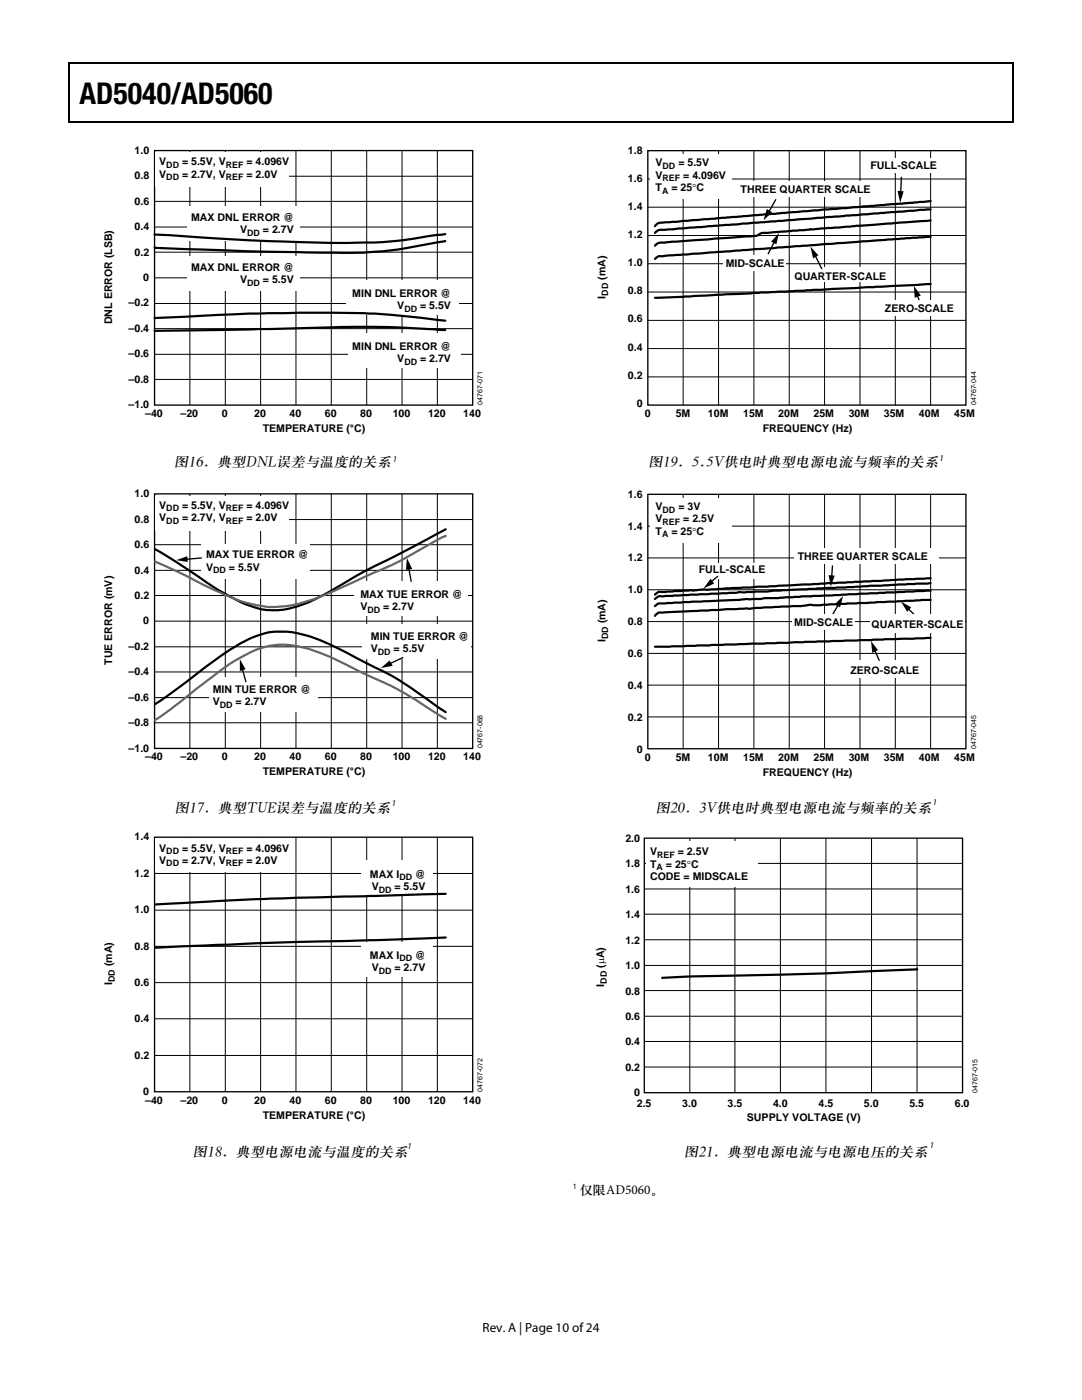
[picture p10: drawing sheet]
<svg xmlns="http://www.w3.org/2000/svg" width="216mm" height="279mm" viewBox="0 0 216 279" stroke-linecap="round" stroke-linejoin="round" font-family="sans-serif">
<path d="M13.7 12.5h.3v1h-.3zM201.9 12.5h.3v1h-.3zM201.9 12.5h.3v.2h-.3zM201.9 24.2h.3v.2h-.3z" fill="#000"/>
<path d="M13.7 12.6h188.2M13.8 13.5v10.9M202.1 13.5v10.9M13.7 24.3h188.2" fill="none" stroke="#000" stroke-width=".25"/>
<g fill="none" stroke="#000" stroke-width=".2">
<path d="M30.8 35.2h63.5M37.9 30v50.8M45 30v50.8M52 30v50.8M59.1 30v50.8M66.1 30v50.8M73.2 30v50.8M80.2 30v50.8M87.3 30v50.8M30.8 40.2h63.5M30.8 45.3h63.5M30.8 50.3h63.5"/>
<path d="M30.8 55.4h63.5M30.8 60.6h63.5M30.8 65.6h63.5M30.8 70.7h63.5M30.8 75.7h63.5"/>
</g>
<path d="M30.8 30h63.5v50.8h-63.5z" fill="none" stroke="#000" stroke-width=".26"/>
<g fill="#fff">
<path d="M37.5 41.2h22.4v6.8h-22.4z"/>
<path d="M37.5 51.1h22.4v6.8h-22.4z"/>
<path d="M69 56.1h22.4v6.8h-22.4z"/>
<path d="M69.6 66.6h22.3v6.8h-22.3z"/>
<path d="M31 30.5h26.6v6.8h-26.6z"/>
</g>
<path d="M88.9 48.1l-1.4 .2a92.9 92.9 0 0 1-24.6 2.1l-13.2-.2-18.9-.7M88.9 46.7l-1.4 .2a111.7 111.7 0 0 1-12.8 1.5l-8.5 .1-11.8-.3-23.6-1.4M30.8 63.5l18.9-.9 10.1-.2 10.4 .1a158.9 158.9 0 0 1 18.7 1.5M88.9 65.9l-11-.6-6.9-.1-21.3 .6-18.9 .2" fill="none" stroke="#000" stroke-width=".44"/>
<g fill="none" stroke="#000" stroke-width=".2">
<path d="M37.9 98.6v50.8M45 98.6v50.8M52 98.6v50.8M59.1 98.6v50.8M66.1 98.6v50.8M73.2 98.6v50.8M80.2 98.6v50.8M87.3 98.6v50.8M30.8 103.7h63.5M30.8 108.7h63.5M30.8 113.8h63.5M30.8 118.8h63.5"/>
<path d="M30.8 124h63.5M30.8 129.1h63.5M30.8 134.1h63.5M30.8 139.2h63.5M30.8 144.2h63.5"/>
</g>
<path d="M30.8 98.6h63.5v50.8h-63.5z" fill="none" stroke="#000" stroke-width=".26"/>
<g fill="#fff">
<path d="M70.7 116.1h22.6v6.8h-22.6z"/>
<path d="M72.3 124.5h21.6v6.9h-21.6z"/>
<path d="M40.1 108.5h21.7v6.9h-21.7z"/>
<path d="M41.7 135.2h21.7v6.8h-21.7z"/>
<path d="M31 99h26.6v6.8h-26.6z"/>
</g>
<path d="M88.9 105.6l-10.5 5.6a128.2 128.2 0 0 0-13.4 7.3 22 22 0 0 1-10.6 3.3 19 19 0 0 1-9.4-3.3l-2.4-1.3-6.8-4.7-4.9-2.9M30.9 140.5l6.9-4.9a63.8 63.8 0 0 1 12.6-8.4 15.8 15.8 0 0 1 12.3 .1 172.3 172.3 0 0 1 13.3 6.5 101.7 101.7 0 0 1 12.6 8.1l.3 .2" fill="none" stroke="#000" stroke-width=".44"/>
<path d="M88.9 106.9l-3.3 1.8a82.2 82.2 0 0 1-13.1 6.6l-1.3 .6a56.8 56.8 0 0 1-13.6 5 22.1 22.1 0 0 1-13.1-2.4l-9.3-4.5-4.3-1.9M88.9 143.5l-1.6-1a76.6 76.6 0 0 0-15.5-8.4 46 46 0 0 0-12.9-5.2 15.1 15.1 0 0 0-10.9 2.3 83.3 83.3 0 0 0-9.7 7l-4.5 3.5-2.9 2" fill="none" stroke="#656565" stroke-width=".44"/>
<path d="M40.3 111.3l-3.3 .3M81.5 113.2l.6 2.9M48.3 133.3l.8 2.8M80.5 131.2l-2.8 1.3M30.8 167.1h63.5v50.8h-63.5z" fill="none" stroke="#000" stroke-width=".26"/>
<path d="M35.2 111.8l2.2-.8 .1 1.2zM81.2 111.3l1.1 2.3-1.3 .1zM47.9 131.5l1.1 2.1-1.1 .3zM76 133.3l1.7-1.5 .7 1.1z" fill="#000"/>
<g fill="none" stroke="#000" stroke-width=".2">
<path d="M30.8 174.3h63.5M37.9 167.1v50.8M45 167.1v50.8M52 167.1v50.8M59.1 167.1v50.8M66.1 167.1v50.8M73.2 167.1v50.8M80.2 167.1v50.8M87.3 167.1v50.8M30.8 181.6h63.5M30.8 188.9h63.5M30.8 196.1h63.5"/>
<path d="M30.8 203.3h63.5M30.8 210.6h63.5"/>
</g>
<g fill="#fff">
<path d="M31 167.3h26.6v6.7h-26.6z"/>
<path d="M72 171.8h14.3v6.8h-14.3z"/>
<path d="M72.1 188.1h14.3v6.9h-14.3z"/>
</g>
<path d="M185.7 56.7l-49.4 2.6-5.6 .1M185.7 47.3l-54.1 3.8-.9 .6M185.7 41.8l-52.7 4a2.31 2.31 0 0 0-2.3 .7M185.7 40.1l-50.8 4.2a11.2 11.2 0 0 0-3.8 .4l-.4 .4M185.7 44l-33.7 2.5a3.2 3.2 0 0 1-2.3 .7l-18.1 1.2-.9 .6M88.9 178.4l-35.1 .9-22.8 1.2M88.9 187.1l-14 .5-23.9 .6-20 .9" fill="none" stroke="#000" stroke-width=".44"/>
<path d="M129.3 30.1h63.4v50.7h-63.4z" fill="none" stroke="#000" stroke-width=".26"/>
<g fill="none" stroke="#000" stroke-width=".2">
<path d="M129.3 35.7h63.4M136.3 30.1v50.7M143.4 30.1v50.7M150.4 30.1v50.7M157.5 30.1v50.7M164.5 30.1v50.7M171.6 30.1v50.7M178.6 30.1v50.7M185.7 30.1v50.7M129.3 41.4h63.4M129.3 47h63.4M129.3 52.6h63.4"/>
<path d="M129.3 58.3h63.4M129.3 63.9h63.4M129.3 69.6h63.4M129.3 75.2h63.4"/>
</g>
<g fill="#fff">
<path d="M129.7 30.8h16.2v8.9h-16.2z"/>
<path d="M178.1 31.5h8.1v3h-8.1z"/>
<path d="M149.9 36.3h22.8v3h-22.8z"/>
<path d="M164 53.4h8.5v2.9h-8.5z"/>
<path d="M144.3 51h12.5v3.1h-12.5z"/>
<path d="M178.1 60h8.1v3h-8.1z"/>
</g>
<path d="M154.8 39.8l-1.5 2.6M179.9 35.3l-.2 3.3M154.6 48.1l-1.4 2.6M162.6 50.9l1.4 2.8M183 58.8l.4 1.1M129.3 98.6h63.4v50.8h-63.4z" fill="none" stroke="#000" stroke-width=".26"/>
<path d="M179.1 38.1l1.2 .1-.7 2.3zM153 41.7l1.1 .6-1.7 1.7zM155.4 46.5l-.5 2.3-1-.6zM161.7 49.2l1.6 1.8-1.1 .6zM182.4 57.1l1.3 1.9-1.2 .4z" fill="#000"/>
<g fill="none" stroke="#000" stroke-width=".2">
<path d="M136.3 98.6v50.8M143.4 98.6v50.8M150.4 98.6v50.8M157.5 98.6v50.8M164.5 98.6v50.8M171.6 98.6v50.8M178.6 98.6v50.8M185.7 98.6v50.8M129.3 105h63.4M129.3 111.3h63.4M129.3 117.7h63.4M129.3 124h63.4"/>
<path d="M129.3 130.4h63.4M129.3 136.7h63.4M129.3 143.1h63.4"/>
</g>
<path d="M129.7 99.4h16.2v8.9h-16.2z" fill="#fff"/>
<path d="M185.7 119.7l-18.3 .8-3.6 .3-2.1-.1-1.9 .3-7.3 .2-2.8 .3-4.9 .1-13 .7a1.03 1.03 0 0 0-1.1 .6M185.7 116.4l-53.2 2.6a1.77 1.77 0 0 0-1.8 .5M185.7 115.4l-20.5 1-12 .7h-2.1l-9.8 .6-.8-.1-2.1 .3-.7-.1-4.9 .3h-1.2l-.9 .6M185.7 117.9l-53.6 2.5a1.57 1.57 0 0 0-1.4 .6M185.7 127.3l-55 1.8" fill="none" stroke="#000" stroke-width=".44"/>
<g fill="#fff">
<path d="M142.3 112.5h8.7v3h-8.7z"/>
<path d="M158.4 109.4h28.9v3.1h-28.9z"/>
<path d="M173.6 122.5h18.9v3.7h-18.9z"/>
<path d="M158 122.5h12.4v3.1h-12.4z"/>
<path d="M171.2 131.9h8.1v3.4h-8.1z"/>
</g>
<path d="M143.3 115l-1.5 1.2M166.1 112.9l-.2 2.3M167.4 120.5l-1.2 2M174.5 129.7l1 2.2M181.1 121.4l1.3 1.1M128.6 167.3h63.5v50.8h-63.5z" fill="none" stroke="#000" stroke-width=".26"/>
<path d="M141.8 115.5l.7 1-2.1 .9zM165.3 114.8l1.3 .1-.8 2.2zM166.6 120.6l1.6-1.7-.6 2.3zM173.8 127.9l1.4 1.9-1.1 .5zM179.8 120.1l2 1.1-.8 .9z" fill="#000"/>
<path d="M183 193.5a1050.3 1050.3 0 0 1-45.4 1.4l-5.4 .2" fill="none" stroke="#000" stroke-width=".44"/>
<g fill="none" stroke="#000" stroke-width=".2">
<path d="M128.6 172.3h63.5M128.6 177.4h63.5M137.6 167.3v50.8M146.6 167.3v50.8M155.7 167.3v50.8M164.8 167.3v50.8M173.9 167.3v50.8M183 167.3v50.8M128.6 182.4h63.5M128.6 187.5h63.5M128.6 192.7h63.5M128.6 197.7h63.5"/>
<path d="M128.6 202.8h63.5M128.6 207.8h63.5M128.6 212.9h63.5"/>
</g>
<path d="M128.9 167.8h22.3v9.2h-22.3z" fill="#fff"/>
<text font-size="6" x="15.9" y="20.7">AD5040/AD5060</text>
<g font-size="2.9">
<text x="34.8" y="93.1">图16. 典型DNL误差与温度的关系</text>
<text x="129.4" y="93.1">图19. 5.5V供电时典型电源电流与频率的关系</text>
<text x="34.9" y="162.1">图17. 典型TUE误差与温度的关系</text>
<text x="130.9" y="162.1">图20. 3V供电时典型电源电流与频率的关系</text>
<text x="38.5" y="230.7">图18. 典型电源电流与温度的关系</text>
<text x="136.5" y="230.7">图21. 典型电源电流与电源电压的关系</text>
</g>
<g font-size="2.6">
<text x="115.7" y="238.2">仅限AD5060。</text>
<text x="96.3" y="265.8">Rev. A | Page 10 of 24</text>
</g>
<g font-size="2.1">
<text x="26.8" y="30.7">1.0</text>
<text x="26.8" y="35.8">0.8</text>
<text x="31.8" y="35.4">V</text>
<text x="31.8" y="33">V</text>
<text x="36.3" y="33">= 5.5V, V</text>
<text x="36.3" y="35.4">= 2.7V, V</text>
<text x="49.2" y="33">= 4.096V</text>
<text x="49.2" y="35.4">= 2.0V</text>
<text x="125.3" y="30.7">1.8</text>
<text x="130.8" y="35.7">V</text>
<text x="130.8" y="33.2">V</text>
<text x="135.4" y="33.2">= 5.5V</text>
<text x="136.3" y="35.7">= 4.096V</text>
<text x="173.7" y="33.7">FULL-SCALE</text>
<text x="26.8" y="40.9">0.6</text>
<text x="125.3" y="36.3">1.6</text>
<text x="125.3" y="41.9">1.4</text>
<text x="130.8" y="38.2">T</text>
<text x="134" y="38.2">= 25°C</text>
<text x="147.8" y="38.6">THREE QUARTER SCALE</text>
<text x="26.8" y="45.9">0.4</text>
<text x="38.1" y="44.1">MAX DNL ERROR @</text>
<text x="47.9" y="46.6">V</text>
<text x="52.5" y="46.6">= 2.7V</text>
<text x="125.3" y="47.5">1.2</text>
<text x="26.8" y="51">0.2</text>
<text x="125.3" y="53.1">1.0</text>
<text x="144.8" y="53.3">MID-SCALE</text>
<text x="28.6" y="56.1">0</text>
<text x="38.1" y="54">MAX DNL ERROR @</text>
<text x="47.9" y="56.5">V</text>
<text x="52.5" y="56.5">= 5.5V</text>
<text x="70.3" y="59.3">MIN DNL ERROR @</text>
<text x="120.8" y="59.6" transform="rotate(-90 120.8 59.6)">I</text>
<text x="120.8" y="55.9" transform="rotate(-90 120.8 55.9)">(mA)</text>
<text x="125.3" y="58.7">0.8</text>
<text x="158.5" y="55.9">QUARTER-SCALE</text>
<text x="22.4" y="64.7" transform="rotate(-90 22.4 64.7)">DNL ERROR (LSB)</text>
<text x="25.7" y="61.2">–0.2</text>
<text x="79.3" y="61.7">V</text>
<text x="83.8" y="61.7">= 5.5V</text>
<text x="125.3" y="64.3">0.6</text>
<text x="176.6" y="62.2">ZERO-SCALE</text>
<text x="25.7" y="71.3">–0.6</text>
<text x="25.7" y="66.2">–0.4</text>
<text x="70.3" y="69.8">MIN DNL ERROR @</text>
<text x="125.3" y="70">0.4</text>
<text x="25.7" y="76.4">–0.8</text>
<text x="79.3" y="72.3">V</text>
<text x="83.8" y="72.3">= 2.7V</text>
<text x="125.3" y="75.5">0.2</text>
<text x="25.7" y="81.5">–1.0</text>
<text x="29" y="83.2">–40</text>
<text x="36" y="83.2">–20</text>
<text x="44.3" y="83.2">0</text>
<text x="50.7" y="83.2">20</text>
<text x="57.8" y="83.2">40</text>
<text x="64.8" y="83.2">60</text>
<text x="71.9" y="83.2">80</text>
<text x="78.4" y="83.2">100</text>
<text x="85.4" y="83.2">120</text>
<text x="92.5" y="83.2">140</text>
<text x="127" y="81.2">0</text>
<text x="128.7" y="83.2">0</text>
<text x="134.8" y="83.2">5M</text>
<text x="141.3" y="83.2">10M</text>
<text x="148.3" y="83.2">15M</text>
<text x="155.3" y="83.2">20M</text>
<text x="162.3" y="83.2">25M</text>
<text x="169.3" y="83.2">30M</text>
<text x="176.3" y="83.2">35M</text>
<text x="183.4" y="83.2">40M</text>
<text x="190.4" y="83.2">45M</text>
<text x="52.4" y="86.2">TEMPERATURE (°C)</text>
<text x="152.2" y="86.2">FREQUENCY (Hz)</text>
<text x="26.8" y="99.2">1.0</text>
<text x="31.8" y="101.5">V</text>
<text x="36.3" y="101.5">= 5.5V, V</text>
<text x="49.2" y="101.5">= 4.096V</text>
<text x="125.3" y="99.3">1.6</text>
<text x="130.8" y="101.8">V</text>
<text x="135.4" y="101.8">= 3V</text>
<text x="26.8" y="104.3">0.8</text>
<text x="31.8" y="104">V</text>
<text x="36.3" y="104">= 2.7V, V</text>
<text x="49.2" y="104">= 2.0V</text>
<text x="125.3" y="105.7">1.4</text>
<text x="130.8" y="104.3">V</text>
<text x="130.8" y="106.7">T</text>
<text x="134" y="106.7">= 25°C</text>
<text x="136.3" y="104.3">= 2.5V</text>
<text x="26.8" y="109.4">0.6</text>
<text x="41.1" y="111.4">MAX TUE ERROR @</text>
<text x="41.1" y="113.9">V</text>
<text x="45.7" y="113.9">= 5.5V</text>
<text x="125.3" y="112">1.2</text>
<text x="159.2" y="111.8">THREE QUARTER SCALE</text>
<text x="26.8" y="119.5">0.2</text>
<text x="26.8" y="114.5">0.4</text>
<text x="71.9" y="119.3">MAX TUE ERROR @</text>
<text x="125.3" y="118.4">1.0</text>
<text x="139.4" y="114.4">FULL-SCALE</text>
<text x="28.6" y="124.6">0</text>
<text x="71.9" y="121.7">V</text>
<text x="76.4" y="121.7">= 2.7V</text>
<text x="120.8" y="124.4" transform="rotate(-90 120.8 124.4)">(mA)</text>
<text x="125.3" y="124.8">0.8</text>
<text x="158.5" y="124.9">MID-SCALE</text>
<text x="173.9" y="125.3">QUARTER-SCALE</text>
<text x="25.7" y="129.7">–0.2</text>
<text x="74" y="127.7">MIN TUE ERROR @</text>
<text x="74" y="130.2">V</text>
<text x="78.5" y="130.2">= 5.5V</text>
<text x="120.8" y="128.2" transform="rotate(-90 120.8 128.2)">I</text>
<text x="125.3" y="131.1">0.6</text>
<text x="22.4" y="132.7" transform="rotate(-90 22.4 132.7)">TUE ERROR (mV)</text>
<text x="25.7" y="134.8">–0.4</text>
<text x="125.3" y="137.5">0.4</text>
<text x="169.7" y="134.6">ZERO-SCALE</text>
<text x="25.7" y="139.8">–0.6</text>
<text x="42.5" y="138.3">MIN TUE ERROR @</text>
<text x="42.5" y="140.8">V</text>
<text x="47" y="140.8">= 2.7V</text>
<text x="125.3" y="143.9">0.2</text>
<text x="25.7" y="150">–1.0</text>
<text x="25.7" y="144.9">–0.8</text>
<text x="29" y="151.7">–40</text>
<text x="36" y="151.7">–20</text>
<text x="44.3" y="151.7">0</text>
<text x="50.7" y="151.7">20</text>
<text x="52.4" y="154.7">TEMPERATURE (°C)</text>
<text x="57.8" y="151.7">40</text>
<text x="64.8" y="151.7">60</text>
<text x="71.9" y="151.7">80</text>
<text x="78.4" y="151.7">100</text>
<text x="85.4" y="151.7">120</text>
<text x="92.5" y="151.7">140</text>
<text x="127" y="150.2">0</text>
<text x="128.7" y="151.8">0</text>
<text x="134.8" y="151.8">5M</text>
<text x="141.3" y="151.8">10M</text>
<text x="148.3" y="151.8">15M</text>
<text x="152.2" y="154.8">FREQUENCY (Hz)</text>
<text x="155.3" y="151.8">20M</text>
<text x="162.3" y="151.8">25M</text>
<text x="169.3" y="151.8">30M</text>
<text x="176.3" y="151.8">35M</text>
<text x="183.4" y="151.8">40M</text>
<text x="190.4" y="151.8">45M</text>
<text x="26.8" y="167.7">1.4</text>
<text x="31.8" y="172.4">V</text>
<text x="31.8" y="169.9">V</text>
<text x="36.3" y="169.9">= 5.5V, V</text>
<text x="36.3" y="172.4">= 2.7V, V</text>
<text x="49.2" y="169.9">= 4.096V</text>
<text x="49.2" y="172.4">= 2.0V</text>
<text x="124.8" y="168">2.0</text>
<text x="124.8" y="173.1">1.8</text>
<text x="129.7" y="173.2">T</text>
<text x="129.7" y="170.7">V</text>
<text x="132.9" y="173.2">= 25°</text>
<text x="135.3" y="170.7">= 2.5V</text>
<text x="137.9" y="173.2">C</text>
<text x="26.8" y="175">1.2</text>
<text x="73.8" y="175.1">MAX I</text>
<text x="74.2" y="177.6">V</text>
<text x="78.7" y="177.6">= 5.5V</text>
<text x="82.8" y="175.1">@</text>
<text x="124.8" y="178.2">1.6</text>
<text x="129.7" y="175.6">CODE = MIDSCALE</text>
<text x="26.8" y="182.2">1.0</text>
<text x="124.8" y="183.3">1.4</text>
<text x="26.8" y="189.5">0.8</text>
<text x="73.8" y="191.3">MAX I</text>
<text x="82.8" y="191.3">@</text>
<text x="124.8" y="188.3">1.2</text>
<text x="22.4" y="196.6" transform="rotate(-90 22.4 196.6)">I</text>
<text x="22.4" y="192.9" transform="rotate(-90 22.4 192.9)">(mA)</text>
<text x="26.8" y="196.7">0.6</text>
<text x="74.2" y="193.8">V</text>
<text x="78.7" y="193.8">= 2.7V</text>
<text x="120.5" y="196.9" transform="rotate(-90 120.5 196.9)">I</text>
<text x="120.5" y="193.2" transform="rotate(-90 120.5 193.2)">(µA)</text>
<text x="124.8" y="193.4">1.0</text>
<text x="26.8" y="204">0.4</text>
<text x="124.8" y="198.5">0.8</text>
<text x="124.8" y="203.6">0.6</text>
<text x="124.8" y="208.6">0.4</text>
<text x="26.8" y="211.3">0.2</text>
<text x="124.8" y="213.7">0.2</text>
<text x="28.6" y="218.5">0</text>
<text x="29" y="220.3">–40</text>
<text x="36" y="220.3">–20</text>
<text x="44.3" y="220.3">0</text>
<text x="50.7" y="220.3">20</text>
<text x="57.8" y="220.3">40</text>
<text x="64.8" y="220.3">60</text>
<text x="71.9" y="220.3">80</text>
<text x="78.4" y="220.3">100</text>
<text x="85.4" y="220.3">120</text>
<text x="92.4" y="220.3">140</text>
<text x="126.6" y="218.8">0</text>
<text x="127.1" y="221">2.5</text>
<text x="136.1" y="221">3.0</text>
<text x="145.2" y="221">3.5</text>
<text x="154.3" y="221">4.0</text>
<text x="163.3" y="221">4.5</text>
<text x="172.4" y="221">5.0</text>
<text x="181.5" y="221">5.5</text>
<text x="190.5" y="221">6.0</text>
<text x="52.4" y="223.2">TEMPERATURE (°C)</text>
<text x="149" y="223.7">SUPPLY VOLTAGE (V)</text>
</g>
<g font-size="1.8">
<text x="33.2" y="33.5">DD</text>
<text x="33.2" y="36">DD</text>
<text x="45.1" y="33.5">REF</text>
<text x="45.1" y="36">REF</text>
<text x="132.2" y="33.8">DD</text>
<text x="132.1" y="38.7">A</text>
<text x="132.2" y="36.2">REF</text>
<text x="49.3" y="47.1">DD</text>
<text x="49.3" y="57">DD</text>
<text x="121.4" y="59" transform="rotate(-90 121.4 59)">DD</text>
<text x="80.7" y="62.2">DD</text>
<text x="80.7" y="72.8">DD</text>
<text x="78.4" y="92.2">1</text>
<text x="187.5" y="92">1</text>
<text x="33.2" y="102">DD</text>
<text x="33.2" y="104.5">DD</text>
<text x="45.1" y="102">REF</text>
<text x="45.1" y="104.5">REF</text>
<text x="132.1" y="107.3">A</text>
<text x="132.2" y="102.3">DD</text>
<text x="132.2" y="104.8">REF</text>
<text x="42.5" y="114.4">DD</text>
<text x="73.3" y="122.3">DD</text>
<text x="75.4" y="130.7">DD</text>
<text x="121.4" y="127.6" transform="rotate(-90 121.4 127.6)">DD</text>
<text x="43.9" y="141.3">DD</text>
<text x="78.2" y="160.8">1</text>
<text x="186.1" y="160.6">1</text>
<text x="33.2" y="170.5">DD</text>
<text x="33.2" y="172.9">DD</text>
<text x="45.1" y="170.5">REF</text>
<text x="45.1" y="172.9">REF</text>
<text x="131" y="173.7">A</text>
<text x="131.1" y="171.2">REF</text>
<text x="75.6" y="178.2">DD</text>
<text x="79.7" y="175.7">DD</text>
<text x="79.7" y="191.8">DD</text>
<text x="22.9" y="196" transform="rotate(-90 22.9 196)">DD</text>
<text x="75.6" y="194.3">DD</text>
<text x="121.1" y="196.3" transform="rotate(-90 121.1 196.3)">DD</text>
<text x="81.3" y="229.3">1</text>
<text x="185.5" y="229">1</text>
</g>
<text font-size="1.6" x="114.3" y="237.4">1</text>
<g font-size="1.4">
<text x="96.3" y="80.8" transform="rotate(-90 96.3 80.8)">04767-071</text>
<text x="194.8" y="80.9" transform="rotate(-90 194.8 80.9)">04767-044</text>
<text x="96.3" y="149.4" transform="rotate(-90 96.3 149.4)">04767-068</text>
<text x="194.8" y="149.4" transform="rotate(-90 194.8 149.4)">04767-045</text>
<text x="96.3" y="217.9" transform="rotate(-90 96.3 217.9)">04767-072</text>
<text x="195.1" y="218.1" transform="rotate(-90 195.1 218.1)">04767-015</text>
</g>
</svg>
